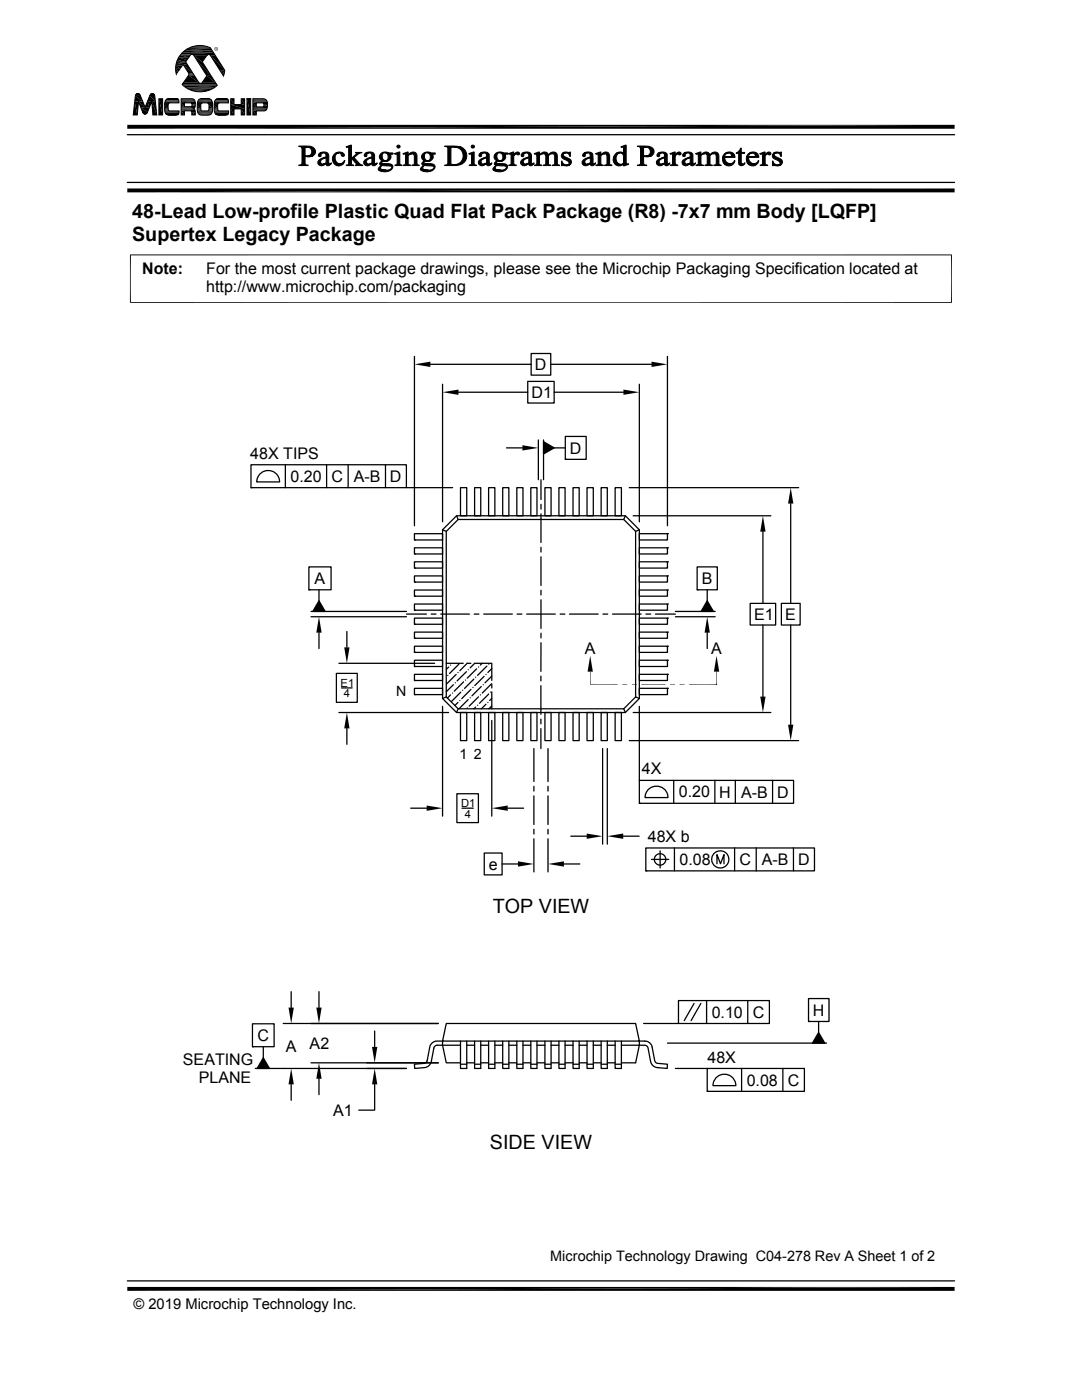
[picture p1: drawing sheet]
<svg xmlns="http://www.w3.org/2000/svg" width="216mm" height="279mm" viewBox="0 0 216 279" stroke-linecap="round" stroke-linejoin="round" font-family="sans-serif">
<g fill="none" stroke="#000" stroke-width=".25">
<path d="M25.4 36.4h165.1M25.4 26.9h165.1M82.7 71.1v33.8M85.9 72.7h20.1M88.3 76.7v27.4M91.5 78.3h13.8M105.3 76.1h5.3v4.3h-5.3zM106 70.5h3.9v4.4h-3.9zM109.9 72.7h20.1M110.6 78.3h13.8M127.6 76.7v27.4M133.2 71.1v33.8"/>
<path d="M50.1 92.8h31v4.5h-31zM50.1 97.3h.1M52 94.5a2.28 2.28 0 0 1 2.5-.4 2.28 2.28 0 0 1 1.3 2.1h-4.6l.4-1.2zM56.9 92.8v4.5M65.2 92.8v4.5M69.5 92.8v4.5M76.9 92.8v4.5M81.1 97.3h9.2M91.9 97.3h1.2v5.6h-1.2zM94.7 97.3h1.2v5.6h-1.2zM97.5 97.3h1.2v5.6h-1.2zM100.3 97.3h1.2v5.6h-1.2z"/>
<path d="M101.1 89.4h3.1M103.1 97.3h1.3v5.6h-1.3zM105.9 97.3h1.2v5.6h-1.2zM107.4 87.8v7.9M107.9 95.7v4M108.5 88.2l2.1 1.2-2.1 1.2zM108.5 87.8v7.9M108.7 97.3h1.3v5.6h-1.3zM110.6 89.4h2.2M111.5 97.3h1.3v5.6h-1.3zM112.8 87.1h4.2v4.6h-4.2zM112.8 91.7h.1"/>
<path d="M114.3 97.3h1.3v5.6h-1.3zM117.1 97.3h1.3v5.6h-1.3zM120 97.3h1.2v5.6h-1.2zM122.7 97.3h1.3v5.6h-1.3zM125.6 97.3h33.8M61.6 113.1h4.5v4.6h-4.5zM61.6 117.7h.1M63.6 119.9l1.3 2.1h-2.5zM63.6 117.7v2.2M82.7 117.8h5.6v1.2h-5.6zM82.7 119h.1M82.7 114.9h5.6v1.3h-5.6z"/>
<path d="M82.7 116.2h.1M82.7 112.1h5.6v1.3h-5.6zM82.7 113.4h.1M82.7 109.3h5.6v1.3h-5.6zM82.7 110.6h.1M82.7 106.5h5.6v1.3h-5.6zM82.7 107.8h.1M88.3 105.7l.7 .3M91.1 102.9l.3 .8M91.1 102.9h33.7l2.8 2.8v33.7l-2.8 2.8h-33.7l-2.8-2.8v-33.7zM91.4 103.7h33.1l2.3 2.3v33.1l-2.3 2.4h-33.1l-2.4-2.4v-33.1zM107.9 100.6v1"/>
<path d="M107.9 102.6v5.7M107.9 109.2v1M107.9 111.1v5.7M107.9 117.8v.9M107.9 119.7v5.7M124.8 102.9l-.3 .8M126.3 102.9h27.5M127.6 106.5h5.6v1.3h-5.6zM127.6 109.3h5.6v1.3h-5.6zM127.6 112.1h5.6v1.3h-5.6zM127.6 114.9h5.6v1.3h-5.6zM127.6 117.8h5.6v1.2h-5.6z"/>
<path d="M127.6 105.7l-.8 .3M133.2 106.5h.1M133.2 109.3h.1M133.2 112.1h.1M133.2 114.9h.1M133.2 117.8h.1M139.1 113.1h4v4.6h-4zM139.1 117.7h.1M141.1 119.9l1.2 2.1h-2.4zM141.1 117.7v2.2M152.2 106.1v14.3M157.8 100.5v19.9"/>
<path d="M62.1 122h19M62.1 123.1h19M63.6 126.3v3.1M67.1 134.4h4.2v5.8h-4.2zM67.6 132.4h19.1M68.1 137.3h2.2M69.2 126v3.2M81.1 122.6h4M82.7 137.4h5.6v1.2h-5.6zM82.7 138.6h.1M82.7 134.6h5.6v1.2h-5.6zM82.7 135.8h.1"/>
<path d="M82.7 131.8h5.6v1.2h-5.6zM82.7 133h.1M82.7 129h5.6v1.2h-5.6zM82.7 130.2h.1M82.7 126.2h5.6v1.2h-5.6zM82.7 127.4h.1M82.7 123.4h5.6v1.2h-5.6zM82.7 124.6h.1M82.7 120.5h5.6v1.3h-5.6zM82.7 121.8h.1M86 122.6h1M87.9 122.6h5.8"/>
<path d="M89 132.4h3.4M89 139.1l-.7 .3M89.3 134.8h.1M89.5 133.1l-.5 .5M89.9 138.7l-.6 .6M89.9 132.7h.1M90.3 138.3h.1M90.5 136.7l-1.5 1.3M90.8 136.3h.1M91 134.6l-1.8 1.9M91.4 134.2h.1M91.6 132.5l-1.9 1.9"/>
<path d="M91.8 139.8h.1M91.9 138.1l-1.8 1.9M92.3 137.8h.1M92.5 136.1l-1.9 1.8M92.9 135.7h.1M93.1 134l-1.9 1.9M93.2 132.4h.8M93.2 132.4l-1.4 1.5M93.4 139.6l-1.8 1.9M93.4 133.7h.1M93.8 139.3h.1M93.8 133.3l.9-.9h3.4v3.4"/>
<path d="M94 137.6l-1.9 1.8M94.4 137.2h.1M94.6 135.5l-1.9 1.9M94.6 122.6h1M94.9 135.1h.1M95.1 133.5l-1.9 1.8M95.5 139.1l-1.9 1.8M95.5 133.1h.1M95.8 138.7h.1M96 137l-1.8 1.9M96.2 132.4l-.4 .3M96.4 136.7h.1"/>
<path d="M96.5 122.6h5.7M96.6 135l-1.9 1.8M97 134.6h.1M97.2 132.9l-1.9 1.9M97.5 138.5l-1.8 1.9M97.5 132.5h.1M97.9 138.1h.1M98.1 136.5l-1.9 1.8M98.1 139.4l-.4 .4M98.1 136.5v.8M98.1 138.1v3.4M98.1 134.9l-1.3 1.4"/>
<path d="M98.1 133.4l-.8 .8M103.2 122.6h.9M105.1 122.6h5.7M107.9 134.9v1M107.9 136.8v5.8M107.9 126.4v.9M107.9 128.3v5.7M111.8 122.6h.9M113.6 122.6h5.8M120.3 122.6h1M122.2 122.6h5.7M126.8 139.1l.8 .3"/>
<path d="M127.6 120.5h5.6v1.3h-5.6zM127.6 123.4h5.6v1.2h-5.6zM127.6 126.2h5.6v1.2h-5.6zM127.6 129h5.6v1.2h-5.6zM127.6 131.8h5.6v1.2h-5.6zM127.6 134.6h5.6v1.2h-5.6zM127.6 137.4h5.6v1.2h-5.6zM128.9 122.6h.9M130.8 122.6h4M133.2 120.5h.1M133.2 123.4h.1M133.2 126.2h.1"/>
<path d="M133.2 129h.1M133.2 131.8h.1M133.2 134.6h.1M133.2 137.4h.1M134.8 122h7.9M134.8 123.1h7.9M141.1 126.3v3.1M149.7 120.4h5.1v4.3h-5.1zM152.2 124.7v14.3M155.9 120.4h3.8v4.3h-3.8zM157.8 124.7v19.9M67.6 142.2h21.9"/>
<path d="M69.2 145.4v3.1M88.3 141v21.9M91.2 158.4h4.3v5.8h-4.3zM91.4 140.2l-.6 .6M91.4 141.5l-.3 .7M91.9 142.2h1.2v5.6h-1.2zM93.2 141.3h.1M94.7 142.2h1.2v5.6h-1.2zM94.9 141.1l-.3 .4M95.3 140.7h.1M97 140.5l-.9 1M97.3 140.2h.1"/>
<path d="M97.5 142.2h1.2v5.6h-1.2zM98.1 140.9l-.6 .6M98.1 143.8v19.1M100.3 142.2h1.2v5.6h-1.2zM103.1 142.2h1.3v5.6h-1.3zM105.9 142.2h1.2v5.6h-1.2zM106.5 149.4v6.6M106.5 156.9v1M106.5 158.8v5.7M107.9 143.5v1M107.9 145.4v4M108.7 142.2h1.3v5.6h-1.3z"/>
<path d="M109.3 149.4v6.6M109.3 156.9v1M109.3 158.8v5.7M111.5 142.2h1.3v5.6h-1.3zM114.3 142.2h1.3v5.6h-1.3zM117.1 142.2h1.3v5.6h-1.3zM120 142.2h1.2v5.6h-1.2zM120.2 149.4v19.1M121.2 149.4v19.1M122.7 142.2h1.3v5.6h-1.3zM124.5 141.5l.3 .7M125.6 147.8h33.8"/>
<path d="M126.3 142.2h27.5M127.6 155.7h30.7v4.6h-30.7zM127.6 141v14.7M129.5 157.5a2.29 2.29 0 0 1 2.4-.4 2.29 2.29 0 0 1 1.4 2.1h-4.6l.3-1.2zM134.4 155.7v4.6M142.6 155.7v4.6M146.7 155.7v4.6M154.2 155.7v4.6M82 161.3h3.1M92.2 161.3h2.2M96.6 170.2h3.6v4.4h-3.6zM100.2 172.4h3.2"/>
<path d="M101.3 161.3h3.2M106.5 165.5v1M106.5 167.4v6.6M109.3 165.5v1M109.3 167.4v6.6M112.5 172.4h3.2M113.9 166.9h3.2M124.4 166.9h3.1M127.6 160.3h.1M128.9 169.2h33.6v4.6h-33.6zM128.9 173.8h.1M130 171.5h3.4"/>
<path d="M131.7 169.8v3.4M134.6 169.2v4.6M143.1 172.4v-1.8l.7 1.8 .7-1.8v1.8M146.6 169.2v4.6M150.9 169.2v4.6M158.3 169.2v4.6M58.1 197.9v3.2M63.6 197.9v3.2M135.4 199.7h18.1v4.6h-18.1zM141 199.7v4.6M149.2 199.7v4.6M161.3 199.3h4.1v4.6h-4.1z"/>
<path d="M50.4 204.3h4.3v4.6h-4.3zM50.4 208.9h.1M52.5 208.9v2.2M52.5 211.1l1.3 2.1h-2.5zM56.5 204.3h31M58.1 216.4v3.2M62.1 212.1h25.4M63.6 215.3v3.2M74.8 216.4v5.2h-3.2M74.8 205.8v3.1M81.1 213.2h-30.2M89 204.3h37.8l.8 3.5h-39.3z"/>
<path d="M91.9 208.6h-4.9l-.4 .5-.5 2.7a1.53 1.53 0 0 1-1.4 1.3l-2 .1v-.8l1.9-.2 .4-.2 .2-.3 .5-2.7a1.46 1.46 0 0 1 1.5-1.2h1.1v.8l.7 3.5h2.9M91.9 207.8v5.4h1.2v-5.4M91.9 212.4h1.2M93.1 208.6h1.6M93.1 212.1h1.6M94.7 207.8v5.4h1.2v-5.4M94.7 212.4h1.2M95.9 208.6h1.6M95.9 212.1h1.6M97.5 207.8v5.4h1.2v-5.4M97.5 212.4h1.2M98.7 208.6h1.6"/>
<path d="M98.7 212.1h1.6M100.3 207.8v5.4h1.2v-5.4M100.3 212.4h1.2M101.5 208.6h1.6M101.5 212.1h1.6M103.1 207.8v5.4h1.3v-5.4M103.1 212.4h1.3M104.4 208.6h1.5M104.4 212.1h1.5M105.9 207.8v5.4h1.2v-5.4M105.9 212.4h1.2M107.1 208.6h1.6"/>
<path d="M107.1 212.1h1.6M108.7 207.8v5.4h1.3v-5.4M108.7 212.4h1.3M110 208.6h1.5M110 212.1h1.5M111.5 207.8v5.4h1.3v-5.4M111.5 212.4h1.3M112.8 208.6h1.5M112.8 212.1h1.5M114.3 207.8v5.4h1.3v-5.4M114.3 212.4h1.3M115.6 208.6h1.5"/>
<path d="M115.6 212.1h1.5M117.1 207.8v5.4h1.3v-5.4M117.1 212.4h1.3M118.4 208.6h1.6M118.4 212.1h1.6M120 207.8v5.4h1.2v-5.4M120 212.4h1.2M121.2 208.6h1.5M121.2 212.1h1.5M122.7 207.8v5.4h1.3v-5.4M122.7 212.4h1.3M124 208.6h3.6"/>
<path d="M127.6 208.6l-.8 3.5h-2.8M127.6 207.8a2.16 2.16 0 0 1 2.3 .6l.2 .6 .6 2.9 .3 .3 2.2 .2-.1 .8-1.9-.1-.9-.4-.5-.9-.6-2.9-.3-.3h-1.3zM128.4 204.3h7M133.2 208.2h31.7M134.8 213.2h6.3M138.5 200.3l-2 3.4M139.8 200.3l-1.9 3.4M141.1 213.2h19.4v4.6h-19.4zM141.1 217.8h.1M143 214.9a2.29 2.29 0 0 1 2.5-.3 2.29 2.29 0 0 1 1.3 2.1h-4.5l.3-1.2zM148 213.2v4.6M156.2 213.2v4.6"/>
<path d="M161.3 203.9h.1M163.3 206.1l1.3 2.1h-2.5zM163.3 203.9v2.2M25.4 255.6h165.1"/>
<circle cx="131.7" cy="171.5" r="1.14"/>
<circle cx="143.7" cy="171.5" r="1.71"/>
</g>
<g fill="none" stroke="#000" stroke-width=".2">
<path d="M27.1 18.9a.52 .52 0 0 1 .9 .1l1 2.4 .9-2.4a.5 .5 0 0 1 .5-.3 .5 .5 0 0 1 .5 .4l.4 3.8h-.8l-.2-2.7-.9 2.2a.5 .5 0 0 1-.5 .4 .5 .5 0 0 1-.4-.4l-.9-2.1-.2 2.6h-.8zM31.7 19.7h.7v3.2h-.7zM33 20h2.7M33.1 20l.5-.3h1.6l.4 .2 .1 .6-2 .1-.2 .4v.7l.1 .3 .2 .1h1.9a.62 .62 0 0 1-.1 .7 .62 .62 0 0 1-.6 .2h-1.2a.96 .96 0 0 1-.9-1.2 2.92 2.92 0 0 1 .2-1.8zM33.1 19.9h2.6M33.1 19.9h2.5M33.3 19.8h2.2M33.4 19.7h2.1M35.6 19.8h-2.4M36 10.9h2.1M36.1 10.8h6.7M36.2 19.7h2.3a1.28 1.28 0 0 1 .2 1.9l-.1 .1 .3 .2 .1 1h-.7v-.6l-.2-.2h-1.3v.8h-.6z"/>
<path d="M36.2 19.7h2.3M36.2 19.7h2.4M36.2 19.8h2.5M36.2 19.9h2.6M36.3 16.9h7M36.4 17h6.9M36.5 16.7h6.6M36.5 16.6h3.4M36.5 16.6h3.3M36.6 16.5h3.1M36.6 13l1.1 1.7-1.4 2.2a5.1 5.1 0 0 0 7 .1l-2.9-4.6 1-1.5h.5l2.7 4.3 .3-1.2-2.9-4.5a4.8 4.8 0 0 0-5.1 .6 4.8 4.8 0 0 0-1.7 4.8M36.9 17.4h6"/>
<path d="M37.5 17.7h4.9M37.8 9.5h4.2M37.9 9.4h4M38 11h-2.1M38.1 10.9h.3l.3 .1 2.6 4.1-1.2 1.6-.4-.2-2.7-4.2zM38.2 10.9h-2.2M38.4 10.9h4.4M38.4 9.3h3M38.4 9.2h2.9M38.5 10.9h3M38.6 11h2.8M38.6 11h2.7"/>
<path d="M38.7 18.2h2.5M39.6 20h2.6M39.6 20l.5-.3h1.5a.93 .93 0 0 1 .8 1.1l-.1 1.6a.79 .79 0 0 1-.9 .6 2.2 2.2 0 0 1-1.8-.2 3.5 3.5 0 0 1 0-2.8zM39.6 19.9h2.6M39.6 19.9h2.5M39.7 19.8h2.4M39.8 19.8h2.2M40.1 16.6h3M40.2 16.6h2.9M40.3 16.5h2.7M42.9 20h2.7M43 20l.5-.3h1.6l.4 .2 .1 .6-2 .1-.2 .4v.7l.1 .3 .2 .1h1.9a.62 .62 0 0 1-.1 .7 .62 .62 0 0 1-.6 .2h-1.2a.96 .96 0 0 1-1-1.2 2.92 2.92 0 0 1 .3-1.8z"/>
<path d="M43 19.9h2.6M43 19.9h2.5M43.2 19.8h2.2M43.3 19.7h2M45.5 19.8h-2.4M46 19.7h.7v1.2h1.4v-1.2h.7v3.2h-.7v-1.2h-1.4v1.2h-.7zM49.3 19.7h.7v3.2h-.7zM49.3 19.7h.7M50.5 19.7h2.2M50.5 19.7h2.4M50.5 19.8h2.5M50.5 19.9h2.6"/>
<path d="M50.5 19.9h2.7M50.5 19.7h2.2a1.49 1.49 0 0 1 .5 2.2l-.5 .2h-1.6v.8h-.6zM32.9 20.5h2.8M32.9 22.2h2.8M32.9 22.3h2.8M32.9 20.4h2.8M32.9 20.3h2.8M32.9 22.4h2.8M32.9 22.5h2.8M32.9 20.2h2.8M33 20.1h2.7M33 22.6h2.7"/>
<path d="M33 22.7h2.7M33.1 22.7h2.6M33.1 22.8h2.6M33.2 22.8h2.4M33.3 22.9h2.3M33.4 22.9h2.1M36.2 20h2.7M36.2 20.2h2.7M36.2 21.3h2.7M36.2 21.4h2.7M36.2 21.5h2.7M36.2 21.6h2.6"/>
<path d="M36.2 21.6h2.5M36.2 21.7h2.5M36.2 21.8h2.6M36.2 21.9h2.7M36.2 22h2.7M36.2 22.1h2.7M36.8 20.5h1.3l.2 .2v.4l-.1 .2h-1.4zM39.4 20.5h3M39.4 22.2h3M39.4 20.4h3M39.4 22.3h3M39.4 22.5h2.9"/>
<path d="M39.4 20.2h3M39.5 22.6h2.8M39.5 20.1h2.8M39.5 22.7h2.7M39.6 22.8h2.6M39.7 22.8h2.4M39.8 22.9h2.2M40.2 20.7l.2-.2 1.1 .1 .2 .4-.1 1-.2 .1h-1.2l-.1-.4zM42.8 22.2h2.8M42.8 20.5h2.8M42.8 20.4h2.8M42.8 22.3h2.8"/>
<path d="M42.8 20.3h2.8M42.8 22.4h2.8M42.8 22.5h2.8M42.8 20.2h2.8M42.9 22.6h2.7M42.9 20.1h2.7M42.9 22.7h2.7M43 22.7h2.6M43 22.8h2.6M43.1 22.8h2.4M43.2 22.9h2.2M43.3 22.9h2"/>
<path d="M50.5 20h2.7M50.5 20.2h2.8M50.5 20.4h2.8M50.5 20.5h2.8M50.5 21.4h2.8M50.5 21.7h2.8M50.5 21.8h2.8M50.5 21.9h2.7M50.5 22h2.6M51.1 20.5h1.4l.2 .3-.1 .4-.1 .1h-1.4zM53 22.1h-2.5M26 50.8v9.7"/>
<path d="M189.9 50.8v9.7M189.9 50.9h-164M25.9 60.4h164M117.8 134v2.6h5.4M128 136.6h4.8M137.5 136.6h5.5M143 134v2.6"/>
</g>
<g fill="#000" stroke="#000" stroke-width=".2">
<path d="M80.4 30.6l.3 .1zM118.9 30.6l.2 .1zM123.9 29.3h.3zM151.6 30.6l.3 .1z"/>
<path d="M60.2 29.4h1.1h-.4v1.7h1.5l-1.5 .1v1.6l.6 .2h-1.9v-.1a.5 .5 0 0 0 .7-.6z" fill-rule="evenodd"/>
<path d="M59.6 29.1h1.6a1.26 1.26 0 0 1 1.3 .4 1.26 1.26 0 0 1 .3 1.3l-.4 .3h-1a.87 .87 0 0 0 .8-.9 .87 .87 0 0 0-.9-.8h-1.1z" fill-rule="evenodd"/>
<path d="M60.9 31.2h1.3z" fill-rule="evenodd"/>
<path d="M63.6 30.7l.3-.2h.6l-.4 .2a.36 .36 0 0 1-.1 .4 .36 .36 0 0 1-.3 .1l-.2-.1z" fill-rule="evenodd"/>
<path d="M63.5 32.1a1.65 1.65 0 0 1 1.6-.6 1.09 1.09 0 0 0-1.1 .9l.3 .3 .6 .1a.83 .83 0 0 1-.9 .3 .83 .83 0 0 1-.6-.7z" fill-rule="evenodd"/>
<path d="M63.9 30.5l.2-.1a1.3 1.3 0 0 1 1.5 .4l.1 1.9 .3 .1a.51 .51 0 0 1-.5 .3 .51 .51 0 0 1-.4-.3v-.1l-.3-.1 .3-.1v-1h-.5l.5-.3a.56 .56 0 0 0-.6-.7z" fill-rule="evenodd"/>
<path d="M64.4 32.8l.7-.1z" fill-rule="evenodd"/>
<path d="M65.7 32.7l.4-.2-.1 .3z" fill-rule="evenodd"/>
<path d="M67 30.6l.6-.1a1.1 1.1 0 0 0-.7 1.2 1.1 1.1 0 0 0 .9 1h.7a1.33 1.33 0 0 1-2-.2 1.33 1.33 0 0 1 .5-1.9z" fill-rule="evenodd"/>
<path d="M67.1 30.5a1.26 1.26 0 0 1 1.6 .4v.2a.46 .46 0 0 1-.5 0 .46 .46 0 0 1-.2-.5z" fill-rule="evenodd"/>
<path d="M67.8 32.7a.93 .93 0 0 0 .9-.7l.1 .2-.3 .5z" fill-rule="evenodd"/>
<path d="M69.1 29.3h.2z" fill-rule="evenodd"/>
<path d="M69.1 29.3l1-.3v3.7l.5 .3h-1.5l.3-.1 .2-.3v-3l-.1-.2z" fill-rule="evenodd"/>
<path d="M70.9 30.4h1.3l-.7 .4-.9 .6 1.2 1.3 .6 .3h-1.5l.2-.3-1-1.1 1-.8v-.3z" fill-rule="evenodd"/>
<path d="M72.8 30.7l.2-.2h.7h-.2a.46 .46 0 0 0-.3 .6l-.2 .2a.32 .32 0 0 1-.3-.2 .32 .32 0 0 1 .1-.4z" fill-rule="evenodd"/>
<path d="M72.7 32.1a1.64 1.64 0 0 1 1.5-.6 1.06 1.06 0 0 0-1.1 .9l.4 .3 .6 .1a.84 .84 0 0 1-.9 .3 .84 .84 0 0 1-.6-.7z" fill-rule="evenodd"/>
<path d="M73 30.5l.2-.1a1.31 1.31 0 0 1 1.5 .4l.1 1.9 .3 .1a.48 .48 0 0 1-.5 .3 .48 .48 0 0 1-.4-.4l-.2-.1 .2-.1v-1h-.5l.5-.3a.54 .54 0 0 0-.5-.7z" fill-rule="evenodd"/>
<path d="M73.6 32.8l.6-.1z" fill-rule="evenodd"/>
<path d="M74.9 32.7l.3-.2-.1 .3z" fill-rule="evenodd"/>
<path d="M75.7 33.3l.5-.3-.3 .5a.93 .93 0 0 0 1.1 .5h-1.4a.42 .42 0 0 1 .1-.7z" fill-rule="evenodd"/>
<path d="M76 30.6l.8-.3 .7 .2h-.7a.83 .83 0 0 0-.5 .8 .83 .83 0 0 0 .5 .7h.7l-1.1 .1-.2 .2v.3l1 .1a.81 .81 0 0 1 1.2 .7 2.02 2.02 0 0 1-2.8 .6h1.4a.8 .8 0 0 0 1.1-.7l-.3-.2-1.7-.1a.48 .48 0 0 1-.3-.5 .48 .48 0 0 1 .5-.4 .85 .85 0 0 1-.3-1.5z" fill-rule="evenodd"/>
<path d="M76.4 32.1h1z" fill-rule="evenodd"/>
<path d="M76.8 30.5h1.6v.3h-.5a.82 .82 0 0 1-.4 1.2h-.6a.82 .82 0 0 0 .5-.8 .82 .82 0 0 0-.6-.7z" fill-rule="evenodd"/>
<path d="M78.7 30.6l.3 .1z" fill-rule="evenodd"/>
<path d="M78.7 30.6l1.1-.3v2.1a.37 .37 0 0 0 .4 .5v.1h-1.4l.4-.3v-1.6l-.1-.3z" fill-rule="evenodd"/>
<path d="M80.4 30.6l1-.3v.6h-.5z" fill-rule="evenodd"/>
<path d="M80.9 30.9l1.3-.2-.8 .4 .1 1.6 .4 .3h-1.4l.4-.3z" fill-rule="evenodd"/>
<path d="M81.7 30.7a.84 .84 0 0 1 .9-.4 .84 .84 0 0 1 .6 .8v1.6l.5 .3h-1.5l.3-.1 .2-.3-.1-1.6-.3-.3z" fill-rule="evenodd"/>
<path d="M84.1 33.3l.5-.3-.2 .5a.93 .93 0 0 0 1 .5h-1.4a.42 .42 0 0 1 .1-.7z" fill-rule="evenodd"/>
<path d="M84.4 30.6l.9-.3 .6 .2h-.7a.83 .83 0 0 0-.5 .8 .83 .83 0 0 0 .5 .7h.7l-1.1 .1-.2 .2v.3l1.1 .1a.81 .81 0 0 1 1.1 .7 2.02 2.02 0 0 1-2.8 .6h1.4a.8 .8 0 0 0 1.2-.7l-.4-.2-1.7-.1a.48 .48 0 0 1-.3-.5 .48 .48 0 0 1 .5-.4 .85 .85 0 0 1-.3-1.5z" fill-rule="evenodd"/>
<path d="M84.8 32.1h1z" fill-rule="evenodd"/>
<path d="M85.2 30.5h1.6v.3h-.5a.81 .81 0 0 1-.4 1.2h-.6a.82 .82 0 0 0 .6-.8 .82 .82 0 0 0-.7-.7z" fill-rule="evenodd"/>
<path d="M88.7 29.1h2l1.3 .3-2 .1v3.2l1.9 .1-.9 .2h-2.3l.6-.2v-.2l.1-2.9a.46 .46 0 0 0-.7-.4z" fill-rule="evenodd"/>
<path d="M90.7 29.4h1.3a1.86 1.86 0 0 1 1.2 1.7 1.86 1.86 0 0 1-1.3 1.7h-1.2a1.73 1.73 0 0 0 1.7-1.7 1.73 1.73 0 0 0-1.7-1.7z" fill-rule="evenodd"/>
<path d="M93.6 30.6l.3 .1z" fill-rule="evenodd"/>
<path d="M93.6 30.6l1-.3v2.1a.36 .36 0 0 0 .1 .4 .36 .36 0 0 0 .4 .1v.1h-1.5v-.1a.38 .38 0 0 0 .5-.5v-1.5l-.1-.1z" fill-rule="evenodd"/>
<path d="M95.7 30.7l.2-.2h.6h-.1a.43 .43 0 0 0-.3 .6l-.2 .2a.32 .32 0 0 1-.3-.2 .32 .32 0 0 1 .1-.4z" fill-rule="evenodd"/>
<path d="M95.7 31.9l.9-.4h.5a1.08 1.08 0 0 0-1.1 .9l.4 .3 .5 .1a.79 .79 0 0 1-.9 .2 .79 .79 0 0 1-.5-.9z" fill-rule="evenodd"/>
<path d="M95.9 30.5a1.28 1.28 0 0 1 1.7 .4v1.7l.4 .2a.48 .48 0 0 1-.5 .3 .48 .48 0 0 1-.4-.4l-.2-.1 .2-.1v-1h-.5l.5-.2-.1-.6z" fill-rule="evenodd"/>
<path d="M96.5 32.8l.6-.1z" fill-rule="evenodd"/>
<path d="M97.8 32.7l.3-.2-.1 .3z" fill-rule="evenodd"/>
<path d="M98.6 33.3l.5-.3-.3 .5a.94 .94 0 0 0 1.1 .5h-1.4a.42 .42 0 0 1 .1-.7z" fill-rule="evenodd"/>
<path d="M98.9 30.6a1.47 1.47 0 0 1 1.5-.1h-.7a.81 .81 0 0 0-.6 .8 .81 .81 0 0 0 .7 .7h.6l-1.1 .1-.2 .5 1.7 .1a.6 .6 0 0 1 .5 .7 2.05 2.05 0 0 1-2.8 .6 4.5 4.5 0 0 0 2.3-.3l.2-.4-.2-.2h-1.3a.55 .55 0 0 1-.8-.6l.4-.4a.85 .85 0 0 1-.2-1.5z" fill-rule="evenodd"/>
<path d="M99.3 32.1h1z" fill-rule="evenodd"/>
<path d="M99.7 30.5h1.6v.3h-.6a.83 .83 0 0 1-.3 1.2h-.6h.1a.84 .84 0 0 0 .4-.8 .84 .84 0 0 0-.6-.7z" fill-rule="evenodd"/>
<path d="M101.5 30.6l.2 .1z" fill-rule="evenodd"/>
<path d="M101.5 30.6l1-.3v.6h.2l-.2 .3v1.5l.5 .3h-1.5l.5-.3v-1.7l-.1-.2z" fill-rule="evenodd"/>
<path d="M102.7 30.7h.2l-.4 .2z" fill-rule="evenodd"/>
<path d="M102.7 30.7a.5 .5 0 0 1 .5-.4 .5 .5 0 0 1 .5 .5 .49 .49 0 0 1-.8-.1z" fill-rule="evenodd"/>
<path d="M104.1 30.7l.3-.2h.6h-.2a.46 .46 0 0 0-.3 .6l-.1 .2a.32 .32 0 0 1-.4-.2 .32 .32 0 0 1 .1-.4z" fill-rule="evenodd"/>
<path d="M104 32.1a1.64 1.64 0 0 1 1.5-.6 1.06 1.06 0 0 0-1.1 .9l.4 .3 .6 .1a.84 .84 0 0 1-.9 .3 .84 .84 0 0 1-.6-.7z" fill-rule="evenodd"/>
<path d="M104.4 30.5l.1-.1a1.31 1.31 0 0 1 1.5 .4l.1 1.9 .3 .1a.48 .48 0 0 1-.5 .3 .48 .48 0 0 1-.4-.4l-.2-.1 .2-.1v-1h-.4l.4-.3a.54 .54 0 0 0-.5-.7z" fill-rule="evenodd"/>
<path d="M104.9 32.8l.6-.1z" fill-rule="evenodd"/>
<path d="M106.2 32.7l.4-.2-.2 .3z" fill-rule="evenodd"/>
<path d="M106.6 30.6l.3 .1z" fill-rule="evenodd"/>
<path d="M106.6 30.6l1.1-.3v.6h-.6l-.1-.1z" fill-rule="evenodd"/>
<path d="M107.1 30.9l1.3-.2-.7 .3v1.7l.4 .3h-1.4l.4-.3z" fill-rule="evenodd"/>
<path d="M107.9 30.7a.86 .86 0 0 1 1.5 .2h.2l-.2 .1 .1 1.7 .4 .3h-1.5l.5-.3v-1.5l-.2-.4z" fill-rule="evenodd"/>
<path d="M109.5 30.8l.2-.2 .5 .1-.6 .2h-.2z" fill-rule="evenodd"/>
<path d="M109.7 30.6a.85 .85 0 0 1 .9-.2 .85 .85 0 0 1 .6 .7v1.3a.37 .37 0 0 0 .5 .5v.1h-1.5l.5-.3v-1.5a.45 .45 0 0 0-.5-.5z" fill-rule="evenodd"/>
<path d="M112 32.1a1.36 1.36 0 0 0 1.6 .9l-1.6 .1z" fill-rule="evenodd"/>
<path d="M112.2 30.7l.2-.2h.5a.39 .39 0 0 0-.5 .2 .39 .39 0 0 0 .2 .5l.8 .4a.73 .73 0 0 1 .6 .6 .73 .73 0 0 1-.4 .8h-.5l.4-.4a1.73 1.73 0 0 0-1.1-.9l-.4-.5z" fill-rule="evenodd"/>
<path d="M112.4 30.5l.4-.2 .8 .1z" fill-rule="evenodd"/>
<path d="M112.2 33h1.4l-.5 .1z" fill-rule="evenodd"/>
<path d="M112.4 30.5l1.4-.2v.9l-.2-.1a.7 .7 0 0 0-.7-.6z" fill-rule="evenodd"/>
<path d="M116.5 30.6l.1-.1h.6l-.4 .2a.36 .36 0 0 1 0 .4 .36 .36 0 0 1-.4 .1l-.1-.2z" fill-rule="evenodd"/>
<path d="M116.5 31.8l.8-.3h.5a1.09 1.09 0 0 0-1.1 .9l.3 .3 .6 .1a.89 .89 0 0 1-1.5-.2l.1-.4z" fill-rule="evenodd"/>
<path d="M116.6 30.5l.2-.1a1.1 1.1 0 0 1 1.3 .2 1.1 1.1 0 0 1 .2 1.2v.8l.4 .2a.51 .51 0 0 1-.4 .3 .51 .51 0 0 1-.5-.3v-.1l-.2-.1 .2-.1v-1h-.5l.5-.3a.55 .55 0 0 0-.6-.7z" fill-rule="evenodd"/>
<path d="M117.1 32.8l.7-.1z" fill-rule="evenodd"/>
<path d="M118.5 32.7l.3-.2-.1 .3z" fill-rule="evenodd"/>
<path d="M118.9 30.6l1-.3v.6h-.6z" fill-rule="evenodd"/>
<path d="M119.3 30.9l1.4-.2-.8 .4v1.3a.39 .39 0 0 0 .1 .4 .39 .39 0 0 0 .4 .1v.1h-1.5l.5-.3z" fill-rule="evenodd"/>
<path d="M120.1 30.7a.84 .84 0 0 1 .9-.3 .84 .84 0 0 1 .6 .7l.1 1.6 .4 .3h-1.4l.4-.3v-1.7l-.4-.3z" fill-rule="evenodd"/>
<path d="M122.7 30.9l.4-.4h.6a1.2 1.2 0 0 0-.8 1.2 1.2 1.2 0 0 0 .9 1.1h-1a1.4 1.4 0 0 1-.1-1.9z" fill-rule="evenodd"/>
<path d="M123.1 30.5a1.12 1.12 0 0 1 1.3 .1z" fill-rule="evenodd"/>
<path d="M123.9 29.3l1-.3v3.3l.3 .4h-.8a1.19 1.19 0 0 1-1.6 .1h1l.6-.3v-1.4l-.3-.5h.3v-1v-.2z" fill-rule="evenodd"/>
<path d="M124.4 32.7h1v.1l-1 .3z" fill-rule="evenodd"/>
<path d="M127.7 29.4h1.1h-.4v1.7h1.6l-1.6 .1v1.1a.47 .47 0 0 0 .1 .5 .47 .47 0 0 0 .6 .1v.1h-1.9l.4-.1 .2-.3z" fill-rule="evenodd"/>
<path d="M127.2 29.1h1.6a1.23 1.23 0 0 1 1.3 .4 1.23 1.23 0 0 1 .2 1.3l-.3 .3h-1.1a.87 .87 0 0 0 .9-.9 .87 .87 0 0 0-1-.8h-1.1z" fill-rule="evenodd"/>
<path d="M128.4 31.2h1.4z" fill-rule="evenodd"/>
<path d="M131.2 30.7l.3-.2h.6h-.2a.42 .42 0 0 0-.3 .6l-.2 .2a.32 .32 0 0 1-.3-.2 .32 .32 0 0 1 .1-.4z" fill-rule="evenodd"/>
<path d="M131.3 31.9l.7-.4h.6a1.12 1.12 0 0 0-1.1 .9l.4 .3 .6 .1a.79 .79 0 0 1-1 .2 .79 .79 0 0 1-.5-.9z" fill-rule="evenodd"/>
<path d="M131.5 30.5a1.23 1.23 0 0 1 1.6 .4l.1 1.7 .3 .2a.48 .48 0 0 1-.5 .3 .48 .48 0 0 1-.4-.4l-.2-.1 .2-.1v-1h-.4l.4-.2-.1-.6-.4-.2z" fill-rule="evenodd"/>
<path d="M132 32.8l.6-.1z" fill-rule="evenodd"/>
<path d="M133.3 32.7l.3-.2-.1 .3z" fill-rule="evenodd"/>
<path d="M133.7 30.6l.3 .1z" fill-rule="evenodd"/>
<path d="M133.7 30.6l1-.3v.6h.2l-.2 .3 .1 1.5 .5 .3h-1.6l.5-.3v-1.8l-.1-.1z" fill-rule="evenodd"/>
<path d="M134.9 30.7h.3l-.5 .2z" fill-rule="evenodd"/>
<path d="M134.9 30.7a.49 .49 0 0 1 .5-.4 .49 .49 0 0 1 .5 .5 .47 .47 0 0 1-.7-.1z" fill-rule="evenodd"/>
<path d="M136.3 30.7l.3-.2h.6a.44 .44 0 0 0-.5 .6 .31 .31 0 0 1-.4 .1 .31 .31 0 0 1 0-.5z" fill-rule="evenodd"/>
<path d="M136.4 31.9l.7-.4h.6a1.11 1.11 0 0 0-1 .9l.3 .3 .6 .1a.79 .79 0 0 1-1 .2 .79 .79 0 0 1-.4-.9z" fill-rule="evenodd"/>
<path d="M136.6 30.5a1.23 1.23 0 0 1 1.7 .4v1.7l.4 .2a.48 .48 0 0 1-.5 .3 .48 .48 0 0 1-.5-.4l-.2-.1 .2-.1v-1h-.4l.4-.2-.1-.6z" fill-rule="evenodd"/>
<path d="M137.1 32.8l.6-.1z" fill-rule="evenodd"/>
<path d="M138.4 32.7l.4-.2-.1 .3z" fill-rule="evenodd"/>
<path d="M138.8 30.6l.3 .1z" fill-rule="evenodd"/>
<path d="M138.8 30.6l1.1-.3v.6h-.6l-.1-.1z" fill-rule="evenodd"/>
<path d="M139.3 30.9l1.3-.2-.7 .3v1.7l.5 .3h-1.5l.4-.3z" fill-rule="evenodd"/>
<path d="M140.1 30.7a.86 .86 0 0 1 1.5 .2h.2l-.2 .2 .1 1.6 .4 .3h-1.4l.4-.3v-1.8l-.4-.2z" fill-rule="evenodd"/>
<path d="M141.8 30.8l.1-.2 .5 .1-.8 .2z" fill-rule="evenodd"/>
<path d="M141.9 30.6a.85 .85 0 0 1 1-.2 .85 .85 0 0 1 .5 .8l.1 1.5 .4 .3h-1.5v-.1a.37 .37 0 0 0 .5-.4v-1.2a.52 .52 0 0 0-.5-.6z" fill-rule="evenodd"/>
<path d="M144.5 30.7l.3-.2h.6a.73 .73 0 0 0-.8 .7l-.4 .1z" fill-rule="evenodd"/>
<path d="M144.8 30.5a1.17 1.17 0 0 1 1.9 .9h-2.1a1.11 1.11 0 0 0 1.1 1.2l-1.2 .1-.3-.7v-.6v-.1l1.8-.1a.62 .62 0 0 0-.6-.7z" fill-rule="evenodd"/>
<path d="M144.5 32.7l1.2-.1a.85 .85 0 0 0 .9-.6l.1 .1a1.26 1.26 0 0 1-1 1 1.26 1.26 0 0 1-1.2-.4z" fill-rule="evenodd"/>
<path d="M147.8 29.5h.1v.9h.7v.2h-.7v1.9l.3 .2-.8 .1v-2.2l-.5-.1 .6-.4z" fill-rule="evenodd"/>
<path d="M147.4 32.8l.9-.1 .2-.2h.2l-.1 .1a.68 .68 0 0 1-1.2 .2z" fill-rule="evenodd"/>
<path d="M149.3 30.7l.3-.2h.5a.73 .73 0 0 0-.7 .7l-.4 .1z" fill-rule="evenodd"/>
<path d="M149.6 30.5l.1-.1a1.17 1.17 0 0 1 1.7 1h-2a1.1 1.1 0 0 0 1.1 1.2l-1.3 .1-.3-.7 .1-.7 1.7-.1a.66 .66 0 0 0-.6-.7z" fill-rule="evenodd"/>
<path d="M149.2 32.7l1.5-.1 .4-.2 .2-.4a1.16 1.16 0 0 1-.8 1.1 1.16 1.16 0 0 1-1.3-.4z" fill-rule="evenodd"/>
<path d="M151.6 30.6l1.1-.3v.6h.1l-.1 .3v1.5l.5 .3h-1.5l.4-.3v-1.5v-.4z" fill-rule="evenodd"/>
<path d="M152.8 30.7h.3l-.4 .2z" fill-rule="evenodd"/>
<path d="M152.9 30.6a.43 .43 0 0 1 .6-.3 .43 .43 0 0 1 .3 .5l-.4 .1-.6-.2z" fill-rule="evenodd"/>
<path d="M154.1 32.1a1.35 1.35 0 0 0 1.6 .9l-1.6 .1z" fill-rule="evenodd"/>
<path d="M154.3 30.7l.2-.2h.5h-.3a.35 .35 0 0 0-.2 .3 .35 .35 0 0 0 .2 .4l.8 .4a.73 .73 0 0 1 .6 .6 .73 .73 0 0 1-.4 .8h-.5l.4-.4a1.71 1.71 0 0 0-1.1-.9 .63 .63 0 0 1-.2-1z" fill-rule="evenodd"/>
<path d="M154.5 30.5l.4-.2 .8 .1z" fill-rule="evenodd"/>
<path d="M154.3 33h1.4l-.5 .1z" fill-rule="evenodd"/>
<path d="M154.5 30.5l1.4-.2v.9l-.2-.1a.7 .7 0 0 0-.7-.6z" fill-rule="evenodd"/>
<circle cx="79.5" cy="29.3" r=".31"/>
<circle cx="94.3" cy="29.3" r=".31"/>
</g>
<g fill="#000">
<path d="M27 19.1l1 .1h-1zM27 19.1h1v.1zM27 19.2l1.5 1.1h-1.6zM27 19.2h1l.5 1.1zM27 19l1 .1zM27.1 18.9h.9zM27.1 18.9l.9 .1zM27.1 18.9h.8zM27.2 18.8l.7 .1zM27.2 18.8h.6zM27.2 18.8h.5zM27.3 18.7l.4 .1z"/>
<path d="M27.3 18.7h.4zM27.4 18.7h.2zM27.4 18.7h.3zM27.5 18.7h.1zM29.9 19.1l1.1 1.1h-1.6zM29.9 19.1h1l.1 1.1zM29.9 19h1zM29.9 19l1 .1zM29.9 18.9l1 .1zM29.9 18.9h.9zM30 18.9h.8zM30.1 18.8l.7 .1z"/>
<path d="M30.1 18.8h.6zM30.1 18.7l.5 .1zM30.1 18.7h.5zM30.2 18.7h.4zM30.2 18.7h.3zM30.3 18.7h.2zM31.7 19.7l.7 3.2h-.7zM31.7 19.7h.7v3.2zM33.5 19.7h2zM33.5 19.7h1.9zM33.5 19.7h1.8zM33.6 19.7h1.7z"/>
<path d="M35 13.7l.6 .6h-.5zM35 13.7h1l-.4 .6zM35.1 13.1l.9 .6h-1zM35.1 13.1h1.4l-.5 .6zM35.1 14.3l.1 .6zM35.1 14.3h.5l-.4 .6zM35.1 13l1.4 .1h-1.4zM35.1 13h1.5l-.1 .1zM35.3 12.3l1.9 .3h-2zM35.3 12.3h1.7l.2 .3zM35.4 12l1.6 .3h-1.7zM35.4 12h1.9l-.3 .3z"/>
<path d="M35.6 11.5l1.7 .5h-1.9zM35.6 11.5h2.1l-.4 .5zM36.6 13l1.9 1.6h-.9zM36.6 13h.8l1.1 1.6zM37.6 15l2.1 1.5h-3.1zM37.6 15h1.2l.9 1.5zM37.6 14.6h.9zM37.7 14.6l.9 .1zM37.7 15h1.1zM37.7 14.7l.9 .1zM37.7 14.9l1 .1zM37.7 14.8l1 .1z"/>
<path d="M37.7 14.9h1zM38.7 11l1.7 1.4h-.9zM38.7 11h2.6l-.9 1.4zM38.7 18.2l1.9 .1zM39 9.2h1.8zM39 9.1l1.8 .1zM39.3 18.3h1.3zM39.5 12.4l2.6 2.7h-.8zM39.5 12.4h.9l1.7 2.7zM39 9.1h1.7zM39.6 9.1h1.1zM39.6 9.1h.6z"/>
<path d="M39.9 19.7h2zM40 19.7h1.9zM40 19.7h1.8zM40.1 19.7h1.7zM40.1 19.7h1.6zM41.3 15.1l1.7 1.4h-2.7zM41.3 15.1h.8l.9 1.4zM41.6 10.9h1.2zM41.7 10.9h1.2zM41.8 10.9h1.1zM41.9 10.9l1 .1zM41.9 11h1z"/>
<path d="M42 11l2.9 3h-1zM42 11h.9l2 3zM42.8 9.8v.1zM42.8 9.6v.2zM42.8 9.9l.1 .1zM42.9 9.5l-.1 .1zM42.9 9.7l-.1 .1zM42.9 9.9v.1zM42.9 10l.1 .1zM42.8 9.6l.1-.1zM42.9 9.5h.1zM43 10.1l.1 .1z"/>
<path d="M43 9.4l.1 .1zM43.1 10.1h.2zM43.1 9.4l.2 .1zM43.3 10.1l.1-.1zM43.3 19.7h2zM43.3 9.4v.1zM43.4 9.9l-.1 .1zM43.4 19.7h1.9zM43.4 19.7h1.8zM43.3 9.5l.1 .2zM43.3 9.4l.1 .1zM43.3 10l.2-.1z"/>
<path d="M43.4 9.8v.1zM43.4 9.7v.1zM43.5 19.7h1.7zM43.4 9.5l.1 .1zM43.5 9.8l-.1 .1zM43.5 9.6l-.1 .2zM43.9 14l.9 .6h-.6zM43.9 14h1l-.1 .6zM44.2 14.6l.4 .5zM44.2 14.6h.6l-.2 .5zM46 19.7l.7 1.2h-.7zM46 19.7h.7v1.2z"/>
<path d="M48.1 19.7l.7 1.2h-.7zM48.1 19.7h.7v1.2zM49.3 19.7l.7 3.2h-.7zM49.3 19.7h.7v3.2zM25.4 37.6h165.1l-165.1 .8zM25.4 38.4l165.1-.8v.8zM25.4 24.9h165.1l-165.1 .8zM25.4 25.7l165.1-.8v.8zM26.9 20.3h.7zM26.9 20.3l.5 2.6h-.8zM26.9 20.3h.7l-.2 2.6zM27.6 20.3h.9z"/>
<path d="M27.6 20.3l1.4 1.1h-.9zM27.6 20.3h.9l.5 1.1zM28.1 21.4l1.3 1h-.9zM28.1 21.4h1.7l-.4 1zM28.5 22.4h.9zM28.5 22.4l.9 .1zM28.5 22.5h.9zM28.5 22.5l.8 .1zM28.6 22.6h.7zM28.6 22.6l.6 .1zM28.7 22.7h.5zM28.7 22.7h.4z"/>
<path d="M28.8 22.7h.3zM28.8 22.7l.2 .1zM28.9 22.8h.1zM29.4 20.2l.4 1.2h-.8zM29.4 20.2h.9l-.5 1.2zM30.3 20.2l1 2.7h-.8zM30.3 20.2h.7l.3 2.7zM32.9 20.7l.7 .1zM32.9 20.7h.7zM32.9 20.8h.7zM32.9 20.8l.6 .2h-.6zM32.9 20.8h.7l-.1 .2z"/>
<path d="M32.9 21l.6 .7h-.6zM32.9 21h.6v.7zM32.9 21.7l.7 .1h-.7zM32.9 21.7h.6l.1 .1zM32.9 21.8h.7zM32.9 21.8l.7 .1zM32.9 21.9h.7zM32.9 21.9l.7 .1zM32.9 20.5h1zM32.9 20.5l.9 .1zM32.9 20.6h.8zM32.9 20.6h.9z"/>
<path d="M32.9 20.6l.7 .1zM32.9 22l.8 .1zM32.9 22.1h.8zM32.9 22.1h.9zM33.4 22.9h2zM33.5 22.9l1.7 .1zM33.5 22.9h1.9zM33.6 23h1.6zM33.6 23h1.4zM36.2 20.5l.6 .8h-.6zM36.2 20.5h.6v.8zM36.2 22.1l.6 .8h-.6z"/>
<path d="M36.2 22.1h.6v.8zM38.1 20.5h.8zM38.1 22.1h.8zM38.1 20.5h.9zM38.1 21.3h.8zM38.1 22.1l.8 .1zM38.1 20.5l.9 .1zM38.2 22.2h.7zM38.2 20.6h.8zM38.2 21.3h.7zM38.2 20.6l.8 .1zM38.2 21.2l.7 .1z"/>
<path d="M38.2 22.2l.7 .1zM38.3 20.7h.7zM38.2 21.2h.7zM38.3 21.2h.6zM38.3 22.3l.7 .1zM38.3 22.4h.7zM38.3 22.4l.7 .5h-.7zM38.3 22.4h.7v.5zM38.3 20.7l.7 .1zM38.3 20.8h.7zM38.3 21.1h.6zM38.3 21.1l.6 .1z"/>
<path d="M38.3 20.8l.7 .2h-.7zM38.3 20.8h.7v.2zM38.3 21h.7zM38.3 21l.6 .1zM39.4 20.7l.7 .1zM39.4 20.7h.7zM39.4 20.8h.7zM39.4 20.8l.7 .2h-.7zM39.4 20.8h.7v.2zM39.4 21l.7 .7h-.7zM39.4 21h.7v.7zM39.4 21.7l.7 .1h-.7z"/>
<path d="M39.4 21.7h.7v.1zM39.4 21.8h.7zM39.4 21.8l.7 .1zM39.4 21.9h.7zM39.4 21.9l.8 .1zM39.4 20.5h1zM39.4 20.5l.9 .1zM39.4 20.6h.8zM39.4 20.6h.9zM39.4 20.6l.8 .1zM39.4 20.7h.8zM39.4 22l.8 .1z"/>
<path d="M39.4 22.1h.8zM39.4 22.1h.9zM39.4 22.1h1zM39.9 22.9l1.8 .1zM39.9 22.9h2zM40.1 23h1.3zM40.1 23h1.6zM41.3 20.5h1.1zM41.4 20.5l1 .1zM41.5 20.6h.9zM41.4 22.1h1zM41.5 22.1h.9z"/>
<path d="M41.6 20.6l.8 .1zM41.6 22.1h.8zM41.6 20.7h.8zM41.6 22l.8 .1zM41.6 20.7l.8 .1zM41.7 20.8h.7zM41.7 21.9l.7 .1zM41.7 20.8l.7 .2h-.7zM41.7 20.8h.7v.2zM41.7 21.8h.7zM41.7 21.8l.7 .1zM41.7 21.9h.7z"/>
<path d="M41.7 21l.7 .7h-.7zM41.7 21h.7v.7zM41.7 21.7l.7 .1h-.7zM41.7 21.7h.7v.1zM42.7 20.7l.8 .1zM42.7 20.7h.8zM42.7 20.8h.8zM42.7 20.8l.7 .2h-.7zM42.7 20.8h.8l-.1 .2zM42.7 21l.7 .7h-.7zM42.7 21h.7v.7zM42.7 21.7l.8 .1h-.8z"/>
<path d="M42.7 21.7h.7l.1 .1zM42.7 21.8h.8zM42.7 21.8l.8 .1zM42.7 21.9h.8zM42.8 20.5h1zM42.8 20.5l.9 .1zM42.8 20.6h.8zM42.8 20.6h.9zM42.8 20.6l.7 .1zM42.8 20.7h.7zM42.8 21.9l.7 .1zM42.8 22l.8 .1z"/>
<path d="M42.8 22.1h.8zM42.8 22.1h.9zM43.3 22.9h2zM43.4 22.9l1.7 .1zM43.4 22.9h1.9zM43.5 23h1.6zM43.5 23h1.4zM46 20.9l2.8 .8h-2.8zM46 20.9h2.8v.8zM46 21.7l.7 1.2h-.7zM46 21.7h.7v1.2zM48.1 21.7l.7 1.2h-.7z"/>
<path d="M48.1 21.7h.7v1.2zM50.5 20.5l.6 .8h-.6zM50.5 20.5h.6v.8zM50.5 22.1l.6 .8h-.6zM50.5 22.1h.6v.8zM52.4 20.5h.9zM52.5 20.5l.8 .1zM52.5 20.6h.8zM52.5 21.3h.8zM52.6 20.6h.7zM52.6 21.3h.7zM52.6 20.6l.7 .1z"/>
<path d="M52.6 21.2l.7 .1zM52.6 20.7h.8zM52.6 20.7l.8 .1h-.7zM52.6 20.7h.8v.1zM52.6 21.1h.7zM52.6 21.1h.8zM52.6 21.1l.7 .1zM52.6 21.2h.7zM52.7 20.8l.7 .3h-.7zM52.7 20.8h.7v.3zM52.7 21.1h.7zM82.7 72.7l3.2-.5v1z"/>
<path d="M88.3 78.3l3.2-.6v1.1zM124.4 77.7l3.2 .6-3.2 .5zM130 72.2l3.2 .5-3.2 .5zM104.2 88.9l3.2 .5-3.2 .5zM108.5 88.2l2.1 1.2-2.1 1.2zM152.2 102.9l.6 3.2h-1.1zM157.8 97.3l.5 3.2h-1.1zM63.6 119.9l1.3 2.1h-2.5zM63.6 123.1l.6 3.2h-1.1zM68.7 129.2h1l-.5 3.2zM117.8 130.9l.5 3.1h-1.1zM124.2 136.5h.9l-.9 .1z"/>
<path d="M124.2 136.6l.9-.1v.1zM126.1 136.5h.9l-.9 .1zM126.1 136.6l.9-.1v.1zM133.7 136.5h1l-1 .1zM133.7 136.6l1-.1v.1zM135.6 136.5h1l-1 .1zM135.6 136.6l1-.1v.1zM141.1 123.1l.5 3.2h-1zM141.1 119.9l1.2 2.1h-2.4zM143 130.9l.5 3.1h-1zM151.7 139h1.1l-.6 3.2zM69.2 142.2l.5 3.2h-1z"/>
<path d="M157.2 144.6h1.1l-.5 3.2zM85.1 160.8l3.2 .5-3.2 .5zM98.1 161.3l3.2-.5v1zM103.4 171.9l3.1 .5-3.1 .6zM109.3 172.4l3.2-.5v1.1zM117.1 166.3l3.1 .6-3.1 .5zM121.2 166.9l3.2-.6v1.1zM52.5 211.1l1.3 2.1h-2.5zM57.6 201.1h1l-.5 3.2zM58.1 213.2l.5 3.2h-1zM63.1 201.1h1.1l-.6 3.2zM63.6 212.1l.6 3.2h-1.1z"/>
<path d="M74.2 208.9h1.1l-.5 3.2zM74.8 213.2l.5 3.2h-1.1zM163.3 206.1l1.3 2.1h-2.5zM25.4 256.8h165.1l-165.1 .8zM25.4 257.6l165.1-.8v.8z"/>
</g>
<path d="M37.3 9.6h4.8M37.5 17.9h4.9M36.2 20.4h2.7" fill="none" stroke="#000" stroke-width=".23"/>
<path d="M36.1 10.7h6.7M36.5 17.2h6.8M36.9 9.9h5.4" fill="none" stroke="#000" stroke-width=".34"/>
<path d="M35.1 12.8h2.3M36.4 10.3h6.2" fill="none" stroke="#000" stroke-width=".4"/>
<path d="M35.6 11.2h2.4" fill="none" stroke="#000" stroke-width=".42"/>
<path d="M36.3 16.8h6.9M38 18.1h3.8M50.5 21.5h2.8" fill="none" stroke="#000" stroke-width=".21"/>
<path d="M37 17.6h5.9" fill="none" stroke="#000" stroke-width=".3"/>
<g font-size="3.9">
<text x="26.4" y="43.5">48-Lead Low-profile Plastic Quad Flat Pack Package (R8) -7x7 mm Body [LQFP]</text>
<text x="26.4" y="48">Supertex Legacy Package</text>
<text x="98.3" y="182.1">TOP VIEW</text>
<text x="97.8" y="229.3">SIDE VIEW</text>
</g>
<g font-size="3.2">
<text x="28.4" y="54.6">Note:</text>
<text x="41.1" y="58.3">http://www.microchip.com/packaging</text>
<text x="41.1" y="54.6">For the most current package drawings, please see the Microchip Packaging Specification located at</text>
<text x="106.7" y="73.9">D</text>
<text x="106.1" y="79.4">D1</text>
<text x="49.9" y="91.5">48X TIPS</text>
<text x="113.7" y="90.5">D</text>
<text x="58" y="96.2">0.20</text>
<text x="66.1" y="96.2">C</text>
<text x="70.6" y="96.2">A-B</text>
<text x="77.8" y="96.2">D</text>
<text x="62.8" y="116.6">A</text>
<text x="140" y="116.6">B</text>
<text x="150.5" y="123.7">E1</text>
<text x="156.7" y="123.7">E</text>
<text x="116.7" y="130.5">A</text>
<text x="141.9" y="130.5">A</text>
<text x="128.1" y="154.5">4X</text>
<text x="135.4" y="159.2">0.20</text>
<text x="143.5" y="159.2">H</text>
<text x="147.9" y="159.2">A-B</text>
<text x="155.1" y="159.2">D</text>
<text x="129.3" y="168">48X b</text>
<text x="97.5" y="173.5">e</text>
<text x="135.6" y="172.7">0.08</text>
<text x="147.6" y="172.7">C</text>
<text x="152" y="172.7">A-B</text>
<text x="159.2" y="172.7">D</text>
<text x="142" y="203.1">0.10</text>
<text x="150.2" y="203.1">C</text>
<text x="162.2" y="202.7">H</text>
<text x="51.4" y="207.8">C</text>
<text x="57" y="209.9">A</text>
<text x="61.8" y="209.3">A2</text>
<text x="36.5" y="212.5">SEATING</text>
<text x="141.2" y="212">48X</text>
<text x="39.7" y="216.2">PLANE</text>
<text x="149" y="216.6">0.08</text>
<text x="157.2" y="216.7">C</text>
<text x="66.5" y="222.7">A1</text>
</g>
<g font-size="2.9">
<text x="109.8" y="251.7">Microchip Technology Drawing C04-278 Rev A Sheet 1 of 2</text>
<text x="26.6" y="261.3">© 2019 Microchip Technology Inc.</text>
</g>
<g font-size="2.8">
<text x="79.1" y="139">N</text>
<text x="91.7" y="151.4">1 2</text>
</g>
<g font-size="2.2">
<text x="67.9" y="137">E1</text>
<text x="68.6" y="139.1">4</text>
<text x="92" y="161">D1</text>
<text x="92.7" y="163.2">4</text>
</g>
<text font-size=".6" x="43" y="10">R</text>
</svg>
